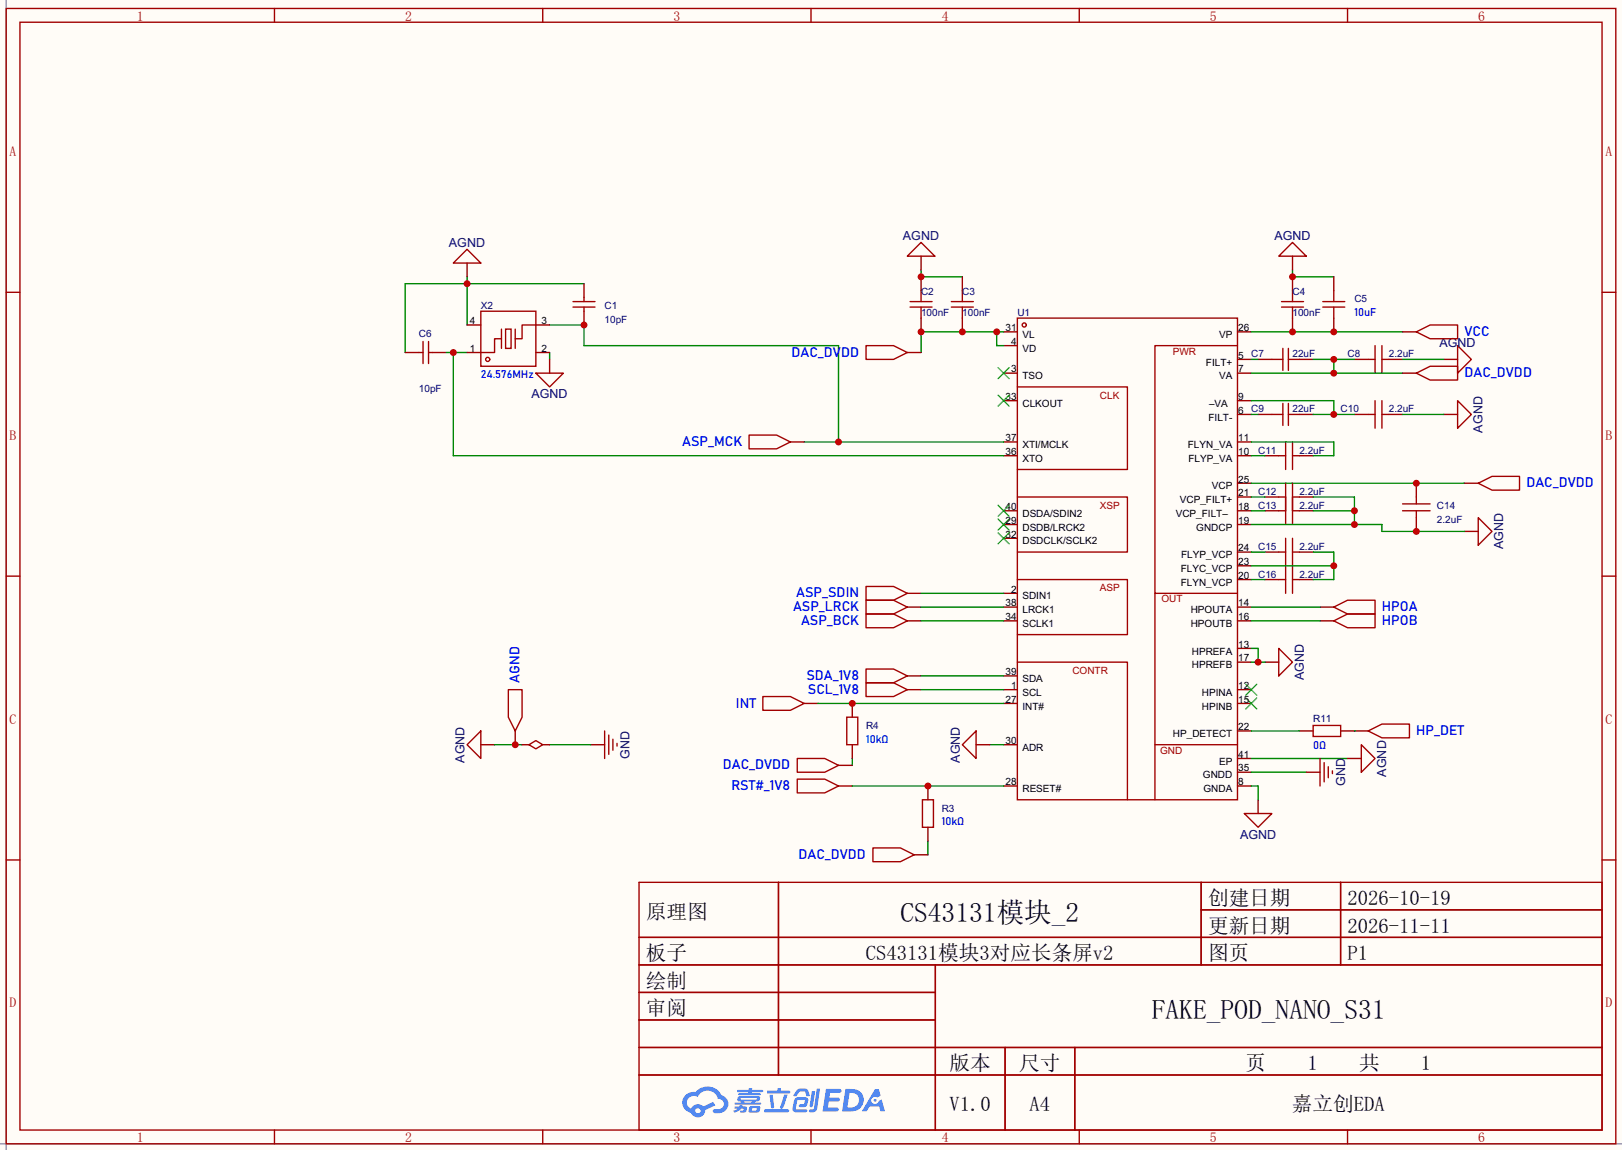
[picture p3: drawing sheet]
<svg xmlns="http://www.w3.org/2000/svg" width="299mm" height="212mm" viewBox="0 0 299 212" stroke-linecap="round" stroke-linejoin="round" font-family="sans-serif">
<path d="M0 0h299.5v212.3h-299.5z" fill="#fffcf7"/>
<path d="M1.1 0v212.3M0 211.1h299.5" fill="none" stroke="#999" stroke-width=".25"/>
<g fill="none" stroke="#a10000" stroke-width=".25">
<path d="M1.1 1.6h297.2v209.5h-297.2zM3.7 4.1h292.1v204.5h-292.1zM50.7 1.6v2.5M100.2 1.6v2.5M149.7 1.6v2.5M199.3 1.6v2.5M248.8 1.6v2.5M1.1 54h2.6M295.8 54h2.5M1.1 106.3h2.6M295.8 106.3h2.5M1.1 158.7h2.6"/>
<path d="M295.8 158.7h2.5M118 162.9h177.8v45.7h-177.8zM118 173h177.8M118 178.1h177.8M143.7 162.9v35.5M172.7 178.1v30.5M221.8 162.9v15.2M221.8 167.9h74M247.5 162.9v15.2M118 183.2h54.7M118 193.3h177.8M118 188.3h54.7"/>
<path d="M118 198.4h177.8M185.6 193.3v15.3M198.4 193.3v15.3M50.7 208.6v2.5M100.2 208.6v2.5M149.7 208.6v2.5M199.3 208.6v2.5M248.8 208.6v2.5"/>
</g>
<g fill="#5487ff">
<path d="M152.5 201h1.6a1.34 1.34 0 0 1 1.2 .2 .37 .37 0 0 1-.3 .5h-1.7l-.2 .9h1.6a.37 .37 0 0 1 .4 .4 .37 .37 0 0 1-.4 .3h-1.7l-.2 1.1h.8a1.26 1.26 0 0 1 1.2 .2 .36 .36 0 0 1-.3 .5h-2.6z"/>
<path d="M161.5 201h.8l.3 1.3-.6 .3a.72 .72 0 0 0-1.1 .2 .72 .72 0 0 0 .3 1 .72 .72 0 0 0 1-.4l.1-.2 .5-.3 .6 2.2h-.8l-.3-.9h-1.8l-.5 .9h-.9z"/>
<path d="M149.9 201.4h.6l-.4 2.7a.31 .31 0 0 1-.3 .3 .31 .31 0 0 1-.3-.3z"/>
<path d="M150.8 200.9h.6l-.5 3.7a.97 .97 0 0 1-1.5 .5l.1-.3 .6-.1 .2-.1z"/>
<path d="M147.1 201.2l.5-.3 1.3 .1 .3 .4 .3 .8-.1 .1h-.5l-.3-.8h-.8h-.2l-.6 .8h-.5v-.2z"/>
<path d="M146.8 202.8l.4-.3h1.5a.69 .69 0 0 1 .5 .4 .69 .69 0 0 1-.1 .8 .74 .74 0 0 1-.8 .7h-.6a.27 .27 0 0 1-.2-.4 .27 .27 0 0 1 .3-.2h.6l.2-.8-1.4 .1-.3 1.6 1.9 .1a.28 .28 0 0 1 .2 .3 .28 .28 0 0 1-.3 .2h-1.9l-.4-.3-.1-.4z"/>
<path d="M141.1 204.7h4.3a.28 .28 0 0 1 .3 .3 .28 .28 0 0 1-.3 .3h-4.2l-.1-.1z"/>
<path d="M144.8 202h.6l-.8 2.5a.3 .3 0 0 1-.4 .1 .3 .3 0 0 1-.2-.2z"/>
<path d="M142.1 202.1h.6l.2 2.2-.2 .3-.4-.2z"/>
<path d="M141.7 201.3h1.8l.2-.5h.5l-.1 .5h1.5a.27 .27 0 0 1 .3 .3 .27 .27 0 0 1-.3 .2h-3.8l-.2-.1z"/>
<path d="M135.7 204.2h.8v-.2h.6l-.1 .2h.8a.7 .7 0 0 1-.5 1.2h-.6v-.4l.6-.1v-.2l-.4-.1-.5 .5-.8 .3-.2-.4 .8-.4h-.6z"/>
<path d="M136.1 201.2h2.1l.1-.3h.6l-.1 .3h1.9l.2 .2-.2 .2h-1.9l-.1 .2h1.6l.2 .2-.2 .1h-3.9l-.1-.3h1.8v-.2h-1.9l-.1-.2z"/>
<path d="M156.1 201l-.6 4.1h1.4a2.14 2.14 0 0 0 2.6-2.1 2.14 2.14 0 0 0-2.7-2zM156.8 201.7a1.37 1.37 0 0 1 1.8 1.2 1.37 1.37 0 0 1-1.5 1.5h-.7z"/>
<path d="M136.3 202.5a.47 .47 0 0 0-.2 .6 .47 .47 0 0 0 .6 .2l.1 .2h-1.1l-.1 .3 4.7 .1 .2-.2-.1-.2h-1l.1-.2a.6 .6 0 0 0 .7-.2 .6 .6 0 0 0 0-.8h-3.5zM136.8 202.7l2.8-.1 .1 .1-.1 .3h-2.8zM137.4 203.3h1.4l-.1 .2h-1.2z"/>
<path d="M138.4 204.3a.9 .9 0 0 0-.1 1 2.48 2.48 0 0 0 1.9-.1 .84 .84 0 0 0 0-1l-1.4-.1zM138.9 204.6l.7-.1 .1 .3-.2 .2h-.7z"/>
<path d="M126.6 202.1a1.91 1.91 0 0 0-.5 2 1.91 1.91 0 0 0 1.5 1.3 1.35 1.35 0 0 0 1.5 .8 1.35 1.35 0 0 0 1.1-1.3l1.9-.9-.4-.6-1.8 .8a1.41 1.41 0 0 0-2.3 .4 1.25 1.25 0 0 1-.6-1.8 1.25 1.25 0 0 1 1.8-.3 1.97 1.97 0 0 1 2-1.2 1.97 1.97 0 0 1 1.8 1.5 .96 .96 0 0 1 1 .9 .96 .96 0 0 1-.9 1h-.6a.39 .39 0 0 0-.5 .3 .39 .39 0 0 0 .4 .5 1.87 1.87 0 0 0 1.9-.6 1.87 1.87 0 0 0 .4-2l-.7-.6-.4-.2a2.86 2.86 0 0 0-4.8-.6h-.3a2.27 2.27 0 0 0-1.5 .6zM128.4 205a.5 .5 0 0 1 1 0 .5 .5 0 0 1-1 0z"/>
<circle cx="161.6" cy="203.1" r=".27"/>
</g>
<g fill="none" stroke="#870000" stroke-width=".25">
<path d="M185.3 74h2.5M185.3 61.3h2.5M185.3 68.9h2.5M185.3 63.8h2.5M228.5 74h2.5M228.5 61.3h2.5M228.5 68.9h2.5M228.5 76.5h2.5M228.5 66.3h2.5M232.3 66.3h2.5M239.9 66.3h2.5M250.1 66.3h2.5"/>
<path d="M256.4 66.3h2.6M266.6 66.3h2.5M185.3 94.3h2.5M185.3 81.6h2.5M185.3 84.1h2.5M185.3 99.4h2.5M185.3 96.8h2.5M228.5 94.3h2.5M228.5 81.6h2.5M228.5 84.1h2.5M228.5 96.8h2.5M228.5 89.2h2.5"/>
<path d="M228.5 91.7h2.5M185.3 112.1h2.5M185.3 114.6h2.5M185.3 109.5h2.5M228.5 112.1h2.5M228.5 114.6h2.5M228.5 101.9h2.5M228.5 104.4h2.5M228.5 107h2.5M228.5 119.7h2.5M185.3 124.8h2.5M185.3 137.5h2.5"/>
<path d="M185.3 129.8h2.5M185.3 127.3h2.5M228.5 140h2.5M228.5 129.8h2.5M228.5 134.9h2.5M228.5 122.2h2.5M228.5 127.3h2.5M185.3 145.1h2.5M228.5 142.5h2.5M228.5 145.1h2.5"/>
</g>
<g fill="none" stroke="#3c3" stroke-width=".25">
<path d="M184.3 72.9l2 2.1M184.3 67.9l2 2M186.3 72.9l-2 2.1M186.3 67.9l-2 2M184.3 93.3l2 2M184.3 98.3l2 2.1M184.3 95.8l2 2M186.3 93.3l-2 2M186.3 98.3l-2 2.1M186.3 95.8l-2 2M230 128.8l2 2M230 126.3l2 2"/>
<path d="M232 128.8l-2 2M232 126.3l-2 2"/>
</g>
<g fill="none" stroke="#a10000" stroke-width=".25">
<path d="M187.8 58.7h40.7v88.9h-40.7zM187.8 71.4h20.4v15.3h-20.4M228.5 63.8h-15.3v45.7h15.3M234.8 66.3h2.1M236.9 64.3v4.1M237.9 66.3h2M237.9 64.3v4.1M252.6 66.3h1.3M253.9 63.8v5.1M255.1 66.3h1.3M255.1 63.8v5.1M269.1 63.8l2.6 2.5-2.6 2.6z"/>
<path d="M187.8 91.7h20.4v10.2h-20.4M187.8 107h20.4v10.1h-20.4M213.2 109.5v38.1M187.8 122.2h20.4v25.4M213.2 137.5h15.3"/>
<circle cx="189.1" cy="60" r=".38"/>
</g>
<path d="M170.1 49.8v1.3h7.6M238.6 49.8v1.3h7.7M231 61.3h28M231 66.3h1.3M231 68.9h28M242.4 66.3h7.7M246.3 66.3v2.6M182.8 137.5h2.5" fill="none" stroke="#008700" stroke-width=".25"/>
<g fill="#c00">
<circle cx="246.3" cy="68.9" r=".63"/>
<circle cx="246.3" cy="66.3" r=".63"/>
</g>
<g fill="none" stroke="#a10000" stroke-width=".25">
<path d="M234.8 76.5h2.1M236.9 74.5v4M237.9 76.5h2M237.9 74.5v4M252.6 76.5h1.3M253.9 74v5M255.1 76.5h1.3M255.1 74v5M269.1 74l2.6 2.5-2.6 2.5zM236.1 84.1h1.3M236.1 91.7h1.3M236.1 94.3h1.3"/>
<path d="M237.4 81.6v5.1M237.4 89.2v7.6M238.6 81.6v5.1M238.6 89.2v7.6M238.6 84.1h1.3M238.6 91.7h1.3M238.6 94.3h1.3M259 94.3h5M259 93h5M261.5 91.7v1.3M261.5 94.3v1.2M272.9 95.5l2.6 2.6-2.6 2.5z"/>
</g>
<g fill="none" stroke="#870000" stroke-width=".25">
<path d="M232.3 76.5h2.5M239.9 76.5h2.5M250.1 76.5h2.5M256.4 76.5h2.6M266.6 76.5h2.5M233.6 84.1h2.5M233.6 91.7h2.5M233.6 94.3h2.5M239.9 84.1h2.5M239.9 91.7h2.5M239.9 94.3h2.5M261.5 89.2v2.5"/>
<path d="M261.5 95.5v2.6M270.4 98.1h2.5"/>
</g>
<path d="M231 76.5h1.3M259 76.5h7.6M231 81.6h15.3v2.5h-3.9M231 84.1h2.6M231 89.2h39.4" fill="none" stroke="#008700" stroke-width=".25"/>
<circle cx="261.5" cy="89.2" r=".63" fill="#c00"/>
<path d="M231 96.8h24.1v1.3h15.3M242.4 91.7h7.7v5.1M242.4 94.3h7.7" fill="none" stroke="#008700" stroke-width=".25"/>
<g fill="#c00">
<circle cx="261.5" cy="98.1" r=".63"/>
<circle cx="250.1" cy="96.8" r=".63"/>
<circle cx="250.1" cy="94.3" r=".63"/>
</g>
<path d="M231 91.7h2.6M231 94.3h2.6M231 101.9h2.6M231 107h2.6M231 104.4h15.3M242.4 101.9h3.9v5.1h-3.9" fill="none" stroke="#008700" stroke-width=".25"/>
<path d="M237.4 99.4v10.1M238.6 99.4v10.1M236.1 101.9h1.3M236.1 107h1.3M238.6 101.9h1.3M238.6 107h1.3" fill="none" stroke="#a10000" stroke-width=".25"/>
<path d="M233.6 101.9h2.5M233.6 107h2.5M239.9 101.9h2.5M239.9 107h2.5" fill="none" stroke="#870000" stroke-width=".25"/>
<circle cx="246.3" cy="104.4" r=".63" fill="#c00"/>
<path d="M231 74h15.3v2.5M242.4 76.5h7.7M259 66.3h7.6" fill="none" stroke="#008700" stroke-width=".25"/>
<circle cx="246.3" cy="76.5" r=".63" fill="#c00"/>
<path d="M233.6 122.2h2.5M232.3 147.6v2.6" fill="none" stroke="#870000" stroke-width=".25"/>
<path d="M236.1 119.7l2.5 2.5-2.5 2.6zM229.7 150.2h5.1l-2.5 2.5z" fill="none" stroke="#a10000" stroke-width=".25"/>
<path d="M231 119.7h1.3v2.5M231 122.2h2.6" fill="none" stroke="#008700" stroke-width=".25"/>
<circle cx="232.3" cy="122.2" r=".63" fill="#c00"/>
<path d="M170.1 47.3v2.5M238.6 47.3v2.5M180.2 137.5h2.6" fill="none" stroke="#870000" stroke-width=".25"/>
<path d="M167.5 47.3l2.6-2.6 2.5 2.6zM236.1 47.3l2.5-2.6 2.6 2.6zM180.2 134.9v5.1l-2.5-2.5z" fill="none" stroke="#a10000" stroke-width=".25"/>
<path d="M184 61.3v2.5h1.3M185.3 61.3h-15.2v3.8" fill="none" stroke="#008700" stroke-width=".25"/>
<circle cx="184" cy="61.3" r=".63" fill="#c00"/>
<path d="M170.1 58.7v2.6" fill="none" stroke="#870000" stroke-width=".25"/>
<circle cx="170.1" cy="61.3" r=".63" fill="#c00"/>
<path d="M170.1 51.1v2.5" fill="none" stroke="#870000" stroke-width=".25"/>
<circle cx="170.1" cy="51.1" r=".63" fill="#c00"/>
<path d="M168 56.7h4.1M168 55.7h4.1M170.1 53.6v2.1M170.1 56.7v2" fill="none" stroke="#a10000" stroke-width=".25"/>
<path d="M177.7 58.7v2.6" fill="none" stroke="#870000" stroke-width=".25"/>
<circle cx="177.7" cy="61.3" r=".63" fill="#c00"/>
<path d="M177.7 51.1v2.5M238.6 58.7v2.6" fill="none" stroke="#870000" stroke-width=".25"/>
<path d="M175.6 56.7h4.1M175.6 55.7h4.1M177.7 53.6v2.1M177.7 56.7v2" fill="none" stroke="#a10000" stroke-width=".25"/>
<circle cx="238.6" cy="61.3" r=".63" fill="#c00"/>
<path d="M238.6 51.1v2.5" fill="none" stroke="#870000" stroke-width=".25"/>
<circle cx="238.6" cy="51.1" r=".63" fill="#c00"/>
<path d="M236.6 56.7h4.1M236.6 55.7h4.1M238.6 53.6v2.1M238.6 56.7v2" fill="none" stroke="#a10000" stroke-width=".25"/>
<path d="M101.5 60h6.3v3.8h47v17.8M148.5 81.6h36.8" fill="none" stroke="#008700" stroke-width=".25"/>
<circle cx="154.8" cy="81.6" r=".63" fill="#c00"/>
<g fill="none" stroke="#008700" stroke-width=".25">
<path d="M86.2 51.1v8.9M107.8 52.4h-33v12.7M101.5 65.1v1.2M170.1 114.6h15.2M170.1 112.1h15.2M170.1 109.5h15.2M231 114.6h12.7M231 112.1h12.7M91.3 137.5h5.1M101.5 137.5h7.6M170.1 124.8h15.2M170.1 127.3h15.2"/>
<path d="M231 140h17.8M157.4 145.1h27.9M231 145.1h1.3v2.5M231 142.5h10.2"/>
</g>
<g fill="none" stroke="#870000" stroke-width=".25">
<path d="M145.9 81.6h2.6M167.5 109.5h2.6M167.5 112.1h2.6M167.5 114.6h2.6M243.7 112.1h2.6M243.7 114.6h2.6M88.8 137.5h2.5M96.4 137.5h1.3M100.2 137.5h1.3M109.1 137.5h2.5M167.5 124.8h2.6M167.5 127.3h2.6"/>
<path d="M248.8 140h2.5M154.8 145.1h2.6M241.2 142.5h2.5"/>
</g>
<g fill="none" stroke="#a10000" stroke-width=".25">
<path d="M138.3 80.3h5.1l2.5 1.3-2.5 1.2h-5.1zM159.9 108.2h5.1l2.5 1.3-2.5 1.3h-5.1zM159.9 110.8h5.1l2.5 1.3-2.5 1.2h-5.1zM159.9 113.3h5.1l2.5 1.3-2.5 1.3h-5.1zM246.3 112.1l2.5-1.3h5.1v2.5h-5.1zM246.3 114.6l2.5-1.3h5.1v2.6h-5.1zM88.8 134.9v5.1l-2.6-2.5zM97.7 137.5l1.2-.8 1.3 .8-1.3 .7zM111.6 134.9v5.1M112.4 135.7v3.5M113.2 136.4v2.1M113.9 137.2v.5"/>
<path d="M159.9 123.5h5.1l2.5 1.3-2.5 1.2h-5.1zM159.9 126h5.1l2.5 1.3-2.5 1.3h-5.1zM243.7 140v5.1M251.3 137.5l2.6 2.5-2.6 2.5zM147.2 143.8h5.1l2.5 1.3-2.5 1.2h-5.1zM244.5 140.8v3.5M245.2 141.5v2M246 142.3v.5"/>
</g>
<circle cx="86.2" cy="52.4" r=".63" fill="#c00"/>
<path d="M107.8 57.4v2.6M74.8 65.1h2.5M79.9 65.1h2.5" fill="none" stroke="#870000" stroke-width=".25"/>
<path d="M77.3 65.1h.8M78.1 63v4.1M79.1 63v4.1M79.1 65.1h.8" fill="none" stroke="#a10000" stroke-width=".25"/>
<circle cx="107.8" cy="60" r=".63" fill="#c00"/>
<path d="M86.2 48.6v2.5M107.8 52.4v2.5M101.5 66.3v2.6" fill="none" stroke="#870000" stroke-width=".25"/>
<path d="M83.7 48.6l2.5-2.6 2.6 2.6zM105.8 56.7h4.1M105.8 55.7h4.1M107.8 54.9v.8M107.8 56.7v.7M98.9 68.9h5.1l-2.5 2.5z" fill="none" stroke="#a10000" stroke-width=".25"/>
<path d="M82.4 65.1h3.8M83.7 65.1v19h101.6" fill="none" stroke="#008700" stroke-width=".25"/>
<circle cx="83.7" cy="65.1" r=".63" fill="#c00"/>
<path d="M167.5 65.1h2.6M259 61.3h2.5M95.1 134.9v2.6" fill="none" stroke="#870000" stroke-width=".25"/>
<path d="M159.9 63.8h5.1l2.5 1.3-2.5 1.2h-5.1zM261.5 61.3l2.5-1.3h5.1v2.5h-5.1z" fill="none" stroke="#a10000" stroke-width=".25"/>
<circle cx="95.1" cy="137.5" r=".63" fill="#c00"/>
<g fill="none" stroke="#a10000" stroke-width=".25">
<path d="M88.8 57.4h10.1v10.2h-10.1zM98.9 60h-2.5v2.5h-1.3M92.6 62.5h-1.3v2.6h-2.5M92.6 60.7v3.6M93.3 60.7h1.1v3.6h-1.1zM95.1 60.7v3.6M93.9 127.3h2.5v5.1l-1.3 2.5-1.2-2.5zM140.8 128.6h5.1l2.6 1.2-2.6 1.3h-5.1z"/>
<circle cx="90" cy="66.3" r=".38"/>
</g>
<path d="M86.2 60h2.6M98.9 60h2.6M86.2 65.1h2.6M98.9 65.1h2.6M148.5 129.8h2.5M157.4 129.8v2.6" fill="none" stroke="#870000" stroke-width=".25"/>
<path d="M151 129.8h34.3M157.4 140v1.3M171.3 155.2v2.6" fill="none" stroke="#008700" stroke-width=".25"/>
<circle cx="157.4" cy="129.8" r=".63" fill="#c00"/>
<path d="M157.4 137.5v2.5M171.3 145.1v2.5" fill="none" stroke="#870000" stroke-width=".25"/>
<path d="M156.3 132.4h2.1v5.1h-2.1z" fill="none" stroke="#a10000" stroke-width=".25"/>
<circle cx="171.3" cy="145.1" r=".63" fill="#c00"/>
<path d="M246.3 51.1v2.5M246.3 58.7v2.6M259 68.9h2.5M270.4 89.2h2.5M250.1 134.9h2.5M154.8 141.3h2.6M168.8 157.8h2.5M171.3 152.7v2.5" fill="none" stroke="#870000" stroke-width=".25"/>
<path d="M244.2 55.7h4.1M244.2 56.7h4.1M246.3 56.7v2M261.5 68.9l2.5-1.3h5.1v2.5h-5.1zM272.9 89.2l2.6-1.3h5v2.6h-5zM147.2 140h5.1l2.5 1.3-2.5 1.2h-5.1zM252.6 134.9l2.5-1.3h5.1v2.6h-5.1zM161.2 156.5h5l2.6 1.3-2.6 1.2h-5zM170.3 147.6h2v5.1h-2z" fill="none" stroke="#a10000" stroke-width=".25"/>
<circle cx="246.3" cy="61.3" r=".63" fill="#c00"/>
<path d="M246.3 53.6v2.1M242.4 133.9h5.1v2h-5.1z" fill="none" stroke="#a10000" stroke-width=".25"/>
<path d="M239.9 134.9h2.5M247.5 134.9h2.6" fill="none" stroke="#870000" stroke-width=".25"/>
<path d="M231 134.9h8.9M250.1 134.9h.1" fill="none" stroke="#008700" stroke-width=".25"/>
<g font-size="5.1">
<text x="166.2" y="170.2">CS43131模块_2</text>
<text x="212.6" y="188">FAKE_POD_NANO_S31</text>
</g>
<g font-size="3.8">
<text x="223" y="167">创建日期</text>
<text x="248.8" y="167">2026-10-19</text>
<text x="119.3" y="169.6">原理图</text>
<text x="223" y="172.1">更新日期</text>
<text x="248.8" y="172.1">2026-11-11</text>
<text x="119.3" y="177.2">板子</text>
<text x="159.9" y="177.2">CS43131模块3对应长条屏v2</text>
<text x="223" y="177.2">图页</text>
<text x="248.8" y="177.2">P1</text>
<text x="119.3" y="182.3">绘制</text>
<text x="119.3" y="187.4">审阅</text>
<text x="175.3" y="197.5">版本</text>
<text x="188.2" y="197.5">尺寸</text>
<text x="230" y="197.5">页</text>
<text x="241.4" y="197.5">1</text>
<text x="250.9" y="197.5">共</text>
<text x="262.4" y="197.5">1</text>
<text x="175.3" y="205.1">V1.0</text>
<text x="190.1" y="205.1">A4</text>
<text x="238.5" y="205.1">嘉立创EDA</text>
</g>
<g font-size="2.5" fill="#a00000">
<text x="25.3" y="3.8">1</text>
<text x="74.8" y="3.8">2</text>
<text x="124.3" y="3.8">3</text>
<text x="173.9" y="3.8">4</text>
<text x="223.4" y="3.8">5</text>
<text x="272.9" y="3.8">6</text>
<text x="1.8" y="28.8">A</text>
<text x="296.4" y="28.8">A</text>
<text x="1.8" y="81.2">B</text>
<text x="296.4" y="81.2">B</text>
<text x="1.8" y="133.5">C</text>
<text x="296.4" y="133.5">C</text>
<text x="1.8" y="185.9">D</text>
<text x="296.4" y="185.9">D</text>
<text x="25.3" y="210.9">1</text>
<text x="74.8" y="210.9">2</text>
<text x="124.3" y="210.9">3</text>
<text x="173.9" y="210.9">4</text>
<text x="223.4" y="210.9">5</text>
<text x="272.9" y="210.9">6</text>
</g>
<g font-size="2.5" fill="#00f">
<text x="146.1" y="65.8">DAC_DVDD</text>
<text x="270.4" y="62">VCC</text>
<text x="270.4" y="69.6">DAC_DVDD</text>
<text x="126" y="82.3">ASP_MCK</text>
<text x="281.8" y="90">DAC_DVDD</text>
<text x="146.4" y="112.8">ASP_LRCK</text>
<text x="147" y="110.3">ASP_SDIN</text>
<text x="255.1" y="112.8">HPOA</text>
<text x="147.9" y="115.4">ASP_BCK</text>
<text x="255.1" y="115.4">HPOB</text>
<text x="148.9" y="125.5">SDA_1V8</text>
<text x="95.9" y="126" transform="rotate(-90 95.9 126)">AGND</text>
<text x="135.9" y="130.6">INT</text>
<text x="149.2" y="128.1">SCL_1V8</text>
<text x="261.5" y="135.7">HP_DET</text>
<text x="133.4" y="142">DAC_DVDD</text>
<text x="135" y="145.8">RST#_1V8</text>
<text x="147.4" y="158.5">DAC_DVDD</text>
</g>
<g font-size="2.3" fill="#000080">
<text x="82.9" y="45.6">AGND</text>
<text x="166.7" y="44.3">AGND</text>
<text x="235.3" y="44.3">AGND</text>
<text x="265.8" y="64.1">AGND</text>
<text x="98.1" y="73.5">AGND</text>
<text x="273.7" y="79.8" transform="rotate(-90 273.7 79.8)">AGND</text>
<text x="277.5" y="101.4" transform="rotate(-90 277.5 101.4)">AGND</text>
<text x="240.7" y="125.6" transform="rotate(-90 240.7 125.6)">AGND</text>
<text x="85.8" y="140.8" transform="rotate(-90 85.8 140.8)">AGND</text>
<text x="116.3" y="140" transform="rotate(-90 116.3 140)">GND</text>
<text x="177.2" y="140.8" transform="rotate(-90 177.2 140.8)">AGND</text>
<text x="256" y="143.3" transform="rotate(-90 256 143.3)">AGND</text>
<text x="248.3" y="145.1" transform="rotate(-90 248.3 145.1)">GND</text>
<text x="228.9" y="154.8">AGND</text>
</g>
<g font-size="2" fill="#00f">
<text x="250.1" y="58.3">10uF</text>
<text x="88.8" y="69.7">24.576MHz</text>
<text x="159.9" y="137">10kΩ</text>
<text x="242.4" y="138.3">0Ω</text>
<text x="173.9" y="152.3">10kΩ</text>
</g>
<g font-size="1.8">
<text x="86.7" y="59.8">4</text>
<text x="99.9" y="59.8">3</text>
<text x="86.7" y="64.9">1</text>
<text x="99.9" y="64.9">2</text>
<text x="185.7" y="61.1">31</text>
<text x="186.7" y="63.7">4</text>
<text x="188.8" y="62.4">VL</text>
<text x="188.8" y="64.9">VD</text>
<text x="225.1" y="62.4">VP</text>
<text x="228.6" y="61.1">26</text>
<text x="186.7" y="68.7">3</text>
<text x="188.8" y="70">TSO</text>
<text x="222.7" y="67.5">FILT+</text>
<text x="225.1" y="70">VA</text>
<text x="228.6" y="68.7">7</text>
<text x="228.6" y="66.2">5</text>
<text x="185.7" y="73.8">33</text>
<text x="188.8" y="75.1">CLKOUT</text>
<text x="223.1" y="77.6">FILT-</text>
<text x="223.2" y="75.1">–VA</text>
<text x="228.6" y="73.8">9</text>
<text x="228.6" y="76.4">6</text>
<text x="185.7" y="81.4">37</text>
<text x="185.7" y="84">36</text>
<text x="188.8" y="82.7">XTI/MCLK</text>
<text x="219.3" y="82.7">FLYN_VA</text>
<text x="228.6" y="81.4">11</text>
<text x="228.6" y="84">10</text>
<text x="188.8" y="85.2">XTO</text>
<text x="219.4" y="85.2">FLYP_VA</text>
<text x="228.6" y="89.1">25</text>
<text x="185.7" y="94.1">40</text>
<text x="188.8" y="95.4">DSDA/SDIN2</text>
<text x="217.1" y="95.4">VCP_FILT–</text>
<text x="217.8" y="92.9">VCP_FILT+</text>
<text x="223.7" y="90.3">VCP</text>
<text x="228.6" y="91.6">21</text>
<text x="228.6" y="94.1">18</text>
<text x="185.7" y="99.2">32</text>
<text x="185.7" y="96.7">29</text>
<text x="188.8" y="100.5">DSDCLK/SCLK2</text>
<text x="188.8" y="97.9">DSDB/LRCK2</text>
<text x="220.9" y="97.9">GNDCP</text>
<text x="228.6" y="101.8">24</text>
<text x="228.6" y="96.7">19</text>
<text x="218" y="105.6">FLYC_VCP</text>
<text x="218.1" y="103">FLYP_VCP</text>
<text x="228.6" y="104.3">23</text>
<text x="228.6" y="106.8">20</text>
<text x="185.7" y="111.9">38</text>
<text x="186.7" y="109.4">2</text>
<text x="188.8" y="113.2">LRCK1</text>
<text x="188.8" y="110.6">SDIN1</text>
<text x="218" y="108.1">FLYN_VCP</text>
<text x="219.8" y="113.2">HPOUTA</text>
<text x="228.6" y="111.9">14</text>
<text x="185.7" y="114.5">34</text>
<text x="188.8" y="115.7">SCLK1</text>
<text x="219.8" y="115.7">HPOUTB</text>
<text x="228.6" y="114.5">16</text>
<text x="228.6" y="119.5">13</text>
<text x="185.7" y="124.6">39</text>
<text x="188.8" y="125.9">SDA</text>
<text x="220" y="123.3">HPREFB</text>
<text x="220" y="120.8">HPREFA</text>
<text x="228.6" y="122.1">17</text>
<text x="185.7" y="129.7">27</text>
<text x="186.7" y="127.2">1</text>
<text x="188.8" y="131">INT#</text>
<text x="188.8" y="128.4">SCL</text>
<text x="221.9" y="131">HPINB</text>
<text x="221.9" y="128.4">HPINA</text>
<text x="228.6" y="129.7">15</text>
<text x="228.6" y="127.2">12</text>
<text x="185.7" y="137.3">30</text>
<text x="216.5" y="136">HP_DETECT</text>
<text x="228.6" y="134.8">22</text>
<text x="188.8" y="138.6">ADR</text>
<text x="222.1" y="143.7">GNDD</text>
<text x="225.1" y="141.1">EP</text>
<text x="228.6" y="139.9">41</text>
<text x="228.6" y="142.4">35</text>
<text x="185.7" y="144.9">28</text>
<text x="188.8" y="146.2">RESET#</text>
<text x="222.2" y="146.2">GNDA</text>
<text x="228.6" y="144.9">8</text>
</g>
<g font-size="1.8" fill="#000080">
<text x="88.8" y="57.1">X2</text>
<text x="111.6" y="57.1">C1</text>
<text x="111.6" y="59.6">10pF</text>
<text x="170.1" y="54.5">C2</text>
<text x="170.1" y="58.3">100nF</text>
<text x="177.7" y="54.5">C3</text>
<text x="177.7" y="58.3">100nF</text>
<text x="187.8" y="58.3">U1</text>
<text x="238.6" y="54.5">C4</text>
<text x="238.6" y="58.3">100nF</text>
<text x="250.1" y="55.8">C5</text>
<text x="77.3" y="62.2">C6</text>
<text x="231" y="66">C7</text>
<text x="238.6" y="66">22uF</text>
<text x="248.8" y="66">C8</text>
<text x="256.4" y="66">2.2uF</text>
<text x="77.3" y="72.3">10pF</text>
<text x="231" y="76.1">C9</text>
<text x="238.6" y="76.1">22uF</text>
<text x="247.5" y="76.1">C10</text>
<text x="256.4" y="76.1">2.2uF</text>
<text x="232.3" y="83.7">C11</text>
<text x="239.9" y="83.7">2.2uF</text>
<text x="232.3" y="91.4">C12</text>
<text x="232.3" y="93.9">C13</text>
<text x="239.9" y="91.4">2.2uF</text>
<text x="239.9" y="93.9">2.2uF</text>
<text x="265.3" y="93.9">C14</text>
<text x="232.3" y="101.5">C15</text>
<text x="239.9" y="101.5">2.2uF</text>
<text x="265.3" y="96.4">2.2uF</text>
<text x="232.3" y="106.6">C16</text>
<text x="239.9" y="106.6">2.2uF</text>
<text x="159.9" y="134.5">R4</text>
<text x="242.4" y="133.3">R11</text>
<text x="173.9" y="149.8">R3</text>
</g>
<g font-size="1.8" fill="#a00000">
<text x="216.5" y="65.5">PWR</text>
<text x="203.1" y="73.6">CLK</text>
<text x="203.1" y="93.9">XSP</text>
<text x="203.1" y="109.1">ASP</text>
<text x="214.4" y="111.2">OUT</text>
<text x="198" y="124.4">CONTR</text>
<text x="214.2" y="139.1">GND</text>
</g>
</svg>
